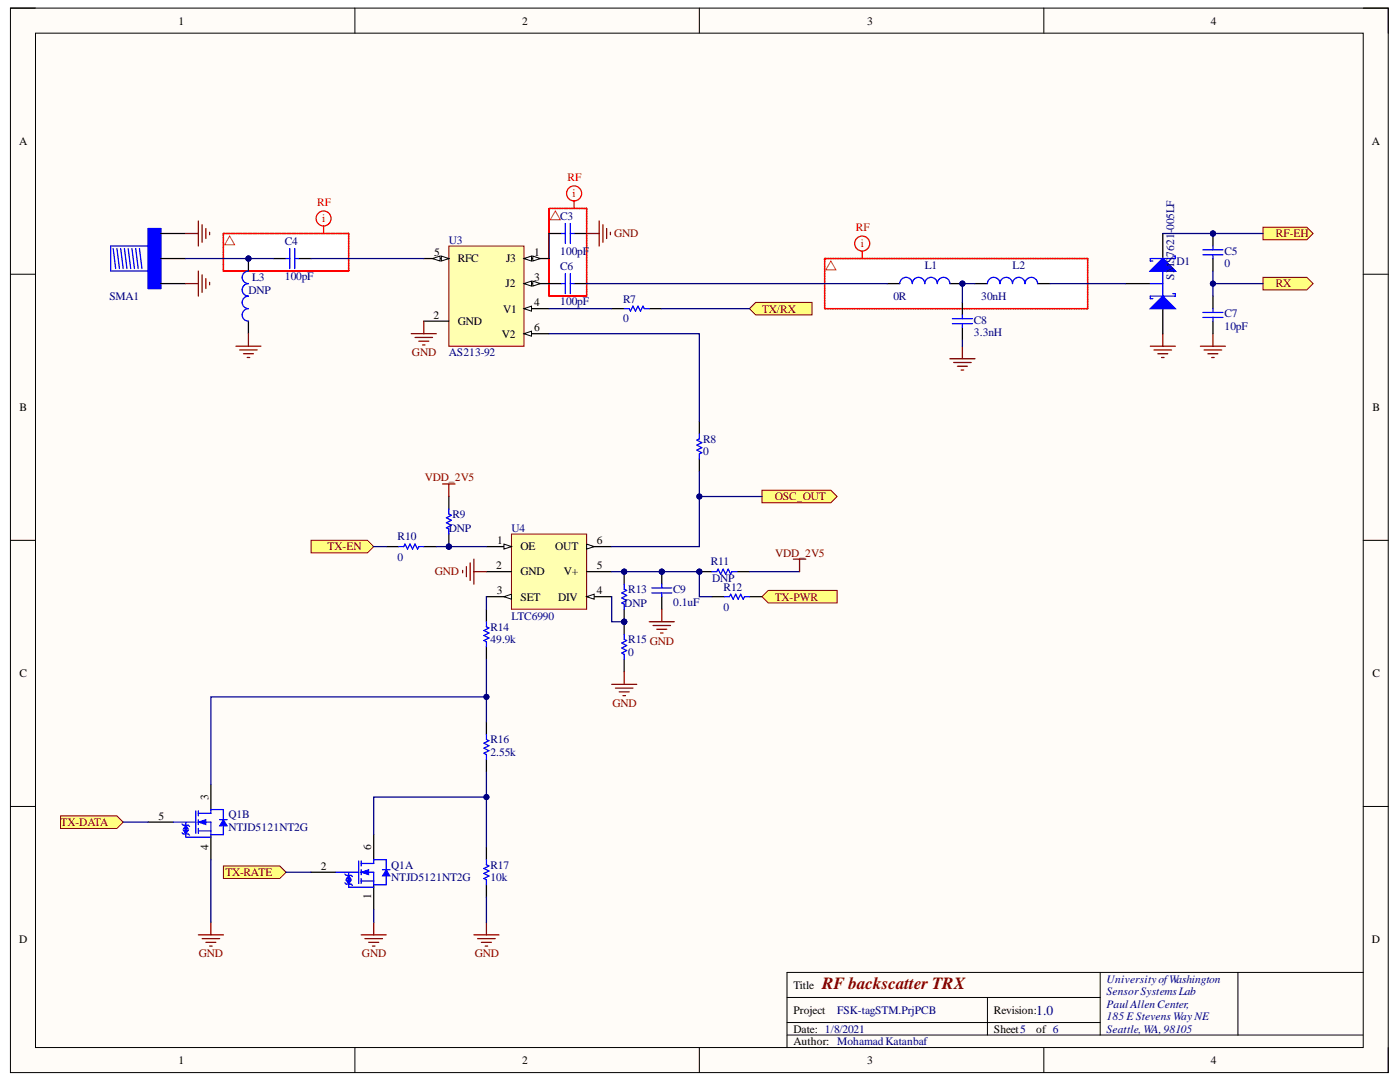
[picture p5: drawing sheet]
<svg xmlns="http://www.w3.org/2000/svg" width="279mm" height="216mm" viewBox="0 0 279 216" stroke-linecap="round" stroke-linejoin="round" font-family="sans-serif">
<path d="M2.1 1.6h275v212.4h-275z" fill-rule="evenodd" fill="#fffcf8"/>
<path d="M2.1 1.6h275v212.4h-275z" fill="none" stroke="#000" stroke-width=".2"/>
<path d="M7.1 6.6h265v202.4h-265z" fill-rule="evenodd" fill="#fffcf8"/>
<g fill="none" stroke="#000" stroke-width=".2">
<path d="M2.1 1.6h5M7.1 6.6h265v202.4h-265zM70.8 1.6v5M139.6 1.6v5M208.3 1.6v5M272.1 1.6h5v5M2.1 54.7h5M272.1 54.7h5M2.1 107.8h5M272.1 107.8h5M2.1 160.9h5M272.1 160.9h5"/>
<path d="M70.8 209v5M139.6 209v5M208.3 209v5M277.1 209v5"/>
</g>
<g fill="#fff">
<path d="M44.6 46.6h25v7.5h-25z" fill-rule="evenodd"/>
<path d="M164.6 51.6h52.5v10h-52.5z" fill-rule="evenodd"/>
<path d="M109.6 41.6h7.5v17.5h-7.5z" fill-rule="evenodd"/>
</g>
<path d="M157.1 199h62.5M197.1 199v7.5M219.6 194v12.5M247.1 194v12.5M272.1 194h-115v15M157.1 206.5h115M157.1 204h62.5" fill="none" stroke="#000" stroke-width=".2"/>
<path d="M22.6 49.6l.5 4M23.3 49.6l.5 4M24.1 49.6l.5 4M24.8 49.6l.5 4M25.6 49.6l.5 4M26.3 49.6l.5 4M27.1 49.6l.5 4M27.8 49.6l.5 4M29.6 45.6h2.5v12h-2.5zM32.1 49.1h-10v5h10" fill="none" stroke="#00f" stroke-width=".25"/>
<path d="M29.6 45.6h2.5v12h-2.5z" fill-rule="evenodd" fill="#00f"/>
<path d="M29.6 45.6h2.5v12h-2.5z" fill="none" stroke="#00f" stroke-width=".2"/>
<path d="M32.1 51.6h5M32.1 46.6h5M32.1 56.6h5M54.6 51.6h2.5M59.6 51.6h2.5" fill="none" stroke="#000" stroke-width=".25"/>
<path d="M37.1 46.6h2.5M37.1 56.6h2.5M39.6 44.1v5M39.6 54.1v5M40.3 44.8v3.5M40.3 54.8v3.5M41.1 45.6v2M41.1 55.6v2M41.8 46.3v.5M41.8 56.3v.5" fill="none" stroke="#800000" stroke-width=".25"/>
<path d="M57.1 51.6h.7M57.8 49.6v4M58.8 49.6v4M58.8 51.6h.8" fill="none" stroke="#00f" stroke-width=".25"/>
<g fill="#f00" stroke="#f00" stroke-width=".2">
<path d="M44.5 53.8l.1 .3zM44.5 53.5l.1 .2zM44.5 53.2l.1 .2zM44.5 52.8l.1 .3zM44.5 52.5l.1 .2zM44.5 52.1l.1 .3zM44.5 51.8l.1 .3zM44.5 51.5l.1 .2zM44.5 51.1l.1 .3zM44.5 50.8l.1 .2zM44.5 50.5l.1 .2zM44.5 50.1l.1 .3zM44.5 49.8l.1 .2zM44.5 49.4l.1 .3zM44.5 49.1l.1 .3zM44.5 48.8l.1 .2zM44.5 48.4l.1 .3zM44.5 48.1l.1 .2zM44.5 47.7l.1 .3zM44.5 47.4l.1 .3zM44.5 47.1l.1 .2zM44.5 46.7l.1 .3zM44.6 46.6h.2zM44.9 46.6h.2zM45.2 46.6h.3zM45.5 46.6h.3zM45.9 46.6h.2zM46.2 46.6h.3zM46.6 46.6h.2zM46.9 46.6h.2zM47.2 46.6h.3zM47.6 46.6h.2zM47.9 46.6h.3zM48.2 46.6h.3zM48.6 46.6h.2zM48.9 46.6h.3zM49.3 46.6h.2zM49.6 46.6h.3zM49.9 46.6h.3zM50.3 46.6h.2zM50.6 46.6h.3zM51 46.6h.2zM51.3 46.6h.2zM51.6 46.6h.3zM52 46.6h.2zM52.3 46.6h.3zM52.6 46.6h.3zM53 46.6h.2zM53.3 46.6h.3zM53.7 46.6h.2zM54 46.6h.3zM54.3 46.6h.3zM54.7 46.6h.2zM55 46.6h.3zM55.4 46.6h.2zM55.7 46.6h.2zM56 46.6h.3zM56.4 46.6h.2zM56.7 46.6h.3zM57 46.6h.3zM57.4 46.6h.2zM57.7 46.6h.3zM58.1 46.6h.2zM58.4 46.6h.3zM58.7 46.6h.3zM59.1 46.6h.2zM59.4 46.6h.3zM59.8 46.6h.2zM60.1 46.6h.2zM60.4 46.6h.3zM60.8 46.6h.2zM61.1 46.6h.3zM61.4 46.6h.3zM61.8 46.6h.2zM62.1 46.6h.3zM62.5 46.6h.2zM62.8 46.6h.2zM63.1 46.6h.3zM63.5 46.6h.2zM63.8 46.6h.3zM64.1 46.6h.3zM64.5 46.6h.2zM64.8 46.6h.3zM65.2 46.6h.2zM65.5 46.6h.3zM65.8 46.6h.3zM66.2 46.6h.2zM66.5 46.6h.3zM66.9 46.6h.2zM67.2 46.6h.2zM67.5 46.6h.3zM67.9 46.6h.2zM68.2 46.6h.3zM68.5 46.6h.3zM68.9 46.6h.2zM69.2 46.6h.3zM69.6 46.6v.2zM69.5 46.9l.1 .3zM69.5 47.3l.1 .2zM69.5 47.6l.1 .2zM69.5 47.9l.1 .3zM69.5 48.3l.1 .2zM69.5 48.6l.1 .3zM69.5 48.9l.1 .3zM69.5 49.3l.1 .2zM69.5 49.6l.1 .3zM69.5 50l.1 .2zM69.5 50.3l.1 .3zM69.5 50.6l.1 .3zM69.5 51l.1 .2zM69.5 51.3l.1 .3zM69.5 51.7l.1 .2zM69.5 52l.1 .2zM69.5 52.3l.1 .3zM69.5 52.7l.1 .2zM69.5 53l.1 .3zM69.5 53.3l.1 .3zM69.5 53.7l.1 .2zM69.4 54l.2 .1zM69.1 54l.2 .1zM68.7 54l.3 .1zM68.4 54l.2 .1zM68 54l.3 .1zM67.7 54l.3 .1zM67.4 54l.2 .1zM67 54l.3 .1zM66.7 54l.2 .1zM66.3 54l.3 .1zM66 54l.3 .1zM65.7 54l.2 .1zM65.3 54l.3 .1zM65 54l.2 .1zM64.7 54l.2 .1zM64.3 54l.3 .1zM64 54l.2 .1zM63.6 54l.3 .1zM63.3 54l.3 .1zM63 54l.2 .1zM62.6 54l.3 .1zM62.3 54l.2 .1zM61.9 54l.3 .1zM61.6 54l.3 .1zM61.3 54l.2 .1zM60.9 54l.3 .1zM60.6 54l.2 .1zM60.3 54l.2 .1zM59.9 54l.3 .1zM59.6 54l.2 .1zM59.2 54l.3 .1zM58.9 54l.3 .1zM58.6 54l.2 .1zM58.2 54l.3 .1zM57.9 54l.2 .1zM57.6 54l.2 .1zM57.2 54l.3 .1zM56.9 54l.2 .1zM56.5 54l.3 .1zM56.2 54l.3 .1zM55.9 54l.2 .1zM55.5 54l.3 .1zM55.2 54l.2 .1zM54.8 54l.3 .1zM54.5 54l.3 .1zM54.2 54l.2 .1zM53.8 54l.3 .1zM53.5 54l.2 .1zM53.2 54l.2 .1zM52.8 54l.3 .1zM52.5 54l.2 .1zM52.1 54l.3 .1zM51.8 54l.3 .1zM51.5 54l.2 .1zM51.1 54l.3 .1zM50.8 54l.2 .1zM50.4 54l.3 .1zM50.1 54l.3 .1zM49.8 54l.2 .1zM49.4 54l.3 .1zM49.1 54l.2 .1zM48.8 54l.2 .1zM48.4 54l.3 .1zM48.1 54l.2 .1zM47.7 54l.3 .1zM47.4 54l.3 .1zM47.1 54l.2 .1zM46.7 54l.3 .1zM46.4 54l.2 .1zM46 54l.3 .1zM45.7 54l.3 .1zM45.4 54l.2 .1zM45 54l.3 .1zM44.7 54l.2 .1z"/>
<path d="M164.5 61.3l.1 .3zM164.5 61l.1 .3zM164.5 60.7l.1 .2zM164.5 60.3l.1 .3zM164.5 60l.1 .2zM164.5 59.6l.1 .3zM164.5 59.3l.1 .3zM164.5 59l.1 .2zM164.5 58.6l.1 .3zM164.5 58.3l.1 .2zM164.5 58l.1 .2zM164.5 57.6l.1 .3zM164.5 57.3l.1 .2zM164.5 56.9l.1 .3zM164.5 56.6l.1 .3zM164.5 56.3l.1 .2zM164.5 55.9l.1 .3zM164.5 55.6l.1 .2zM164.5 55.2l.1 .3zM164.5 54.9l.1 .3zM164.5 54.6l.1 .2zM164.5 54.2l.1 .3zM164.5 53.9l.1 .3zM164.5 53.6l.1 .2zM164.5 53.2l.1 .3zM164.5 52.9l.1 .2zM164.5 52.5l.1 .3zM164.5 52.2l.1 .3zM164.5 51.9l.1 .2zM164.5 51.6l.1 .2zM164.7 51.6h.3zM165.1 51.6h.2zM165.4 51.6h.3zM165.7 51.6h.3zM166.1 51.6h.2zM166.4 51.6h.3zM166.8 51.6h.2zM167.1 51.6h.2zM167.4 51.6h.3zM167.8 51.6h.2zM168.1 51.6h.3zM168.4 51.6h.3zM168.8 51.6h.2zM169.1 51.6h.3zM169.5 51.6h.2zM169.8 51.6h.3zM170.1 51.6h.3zM170.5 51.6h.2zM170.8 51.6h.3zM171.2 51.6h.2zM171.5 51.6h.2zM171.8 51.6h.3zM172.2 51.6h.2zM172.5 51.6h.3zM172.8 51.6h.3zM173.2 51.6h.2zM173.5 51.6h.3zM173.9 51.6h.2zM174.2 51.6h.2zM174.5 51.6h.3zM174.9 51.6h.2zM175.2 51.6h.3zM175.5 51.6h.3zM175.9 51.6h.2zM176.2 51.6h.3zM176.6 51.6h.2zM176.9 51.6h.3zM177.2 51.6h.3zM177.6 51.6h.2zM177.9 51.6h.3zM178.3 51.6h.2zM178.6 51.6h.2zM178.9 51.6h.3zM179.3 51.6h.2zM179.6 51.6h.3zM179.9 51.6h.3zM180.3 51.6h.2zM180.6 51.6h.3zM181 51.6h.2zM181.3 51.6h.3zM181.6 51.6h.3zM182 51.6h.2zM182.3 51.6h.3zM182.7 51.6h.2zM183 51.6h.2zM183.3 51.6h.3zM183.7 51.6h.2zM184 51.6h.3zM184.3 51.6h.3zM184.7 51.6h.2zM185 51.6h.3zM185.4 51.6h.2zM185.7 51.6h.3zM186 51.6h.3zM186.4 51.6h.2zM186.7 51.6h.3zM187.1 51.6h.2zM187.4 51.6h.2zM187.7 51.6h.3zM188.1 51.6h.2zM188.4 51.6h.3zM188.7 51.6h.3zM189.1 51.6h.2zM189.4 51.6h.3zM189.8 51.6h.2zM190.1 51.6h.3zM190.4 51.6h.3zM190.8 51.6h.2zM191.1 51.6h.3zM191.5 51.6h.2zM191.8 51.6h.2zM192.1 51.6h.3zM192.5 51.6h.2zM192.8 51.6h.3zM193.1 51.6h.3zM193.5 51.6h.2zM193.8 51.6h.3zM194.2 51.6h.2zM194.5 51.6h.3zM194.8 51.6h.3zM195.2 51.6h.2zM195.5 51.6h.3zM195.9 51.6h.2zM196.2 51.6h.2zM196.5 51.6h.3zM196.9 51.6h.2zM197.2 51.6h.3zM197.5 51.6h.3zM197.9 51.6h.2zM198.2 51.6h.3zM198.6 51.6h.2zM198.9 51.6h.2zM199.2 51.6h.3zM199.6 51.6h.2zM199.9 51.6h.3zM200.2 51.6h.3zM200.6 51.6h.2zM200.9 51.6h.3zM201.3 51.6h.2zM201.6 51.6h.3zM201.9 51.6h.3zM202.3 51.6h.2zM202.6 51.6h.3zM203 51.6h.2zM203.3 51.6h.2zM203.6 51.6h.3zM204 51.6h.2zM204.3 51.6h.3zM204.6 51.6h.3zM205 51.6h.2zM205.3 51.6h.3zM205.7 51.6h.2zM206 51.6h.3zM206.3 51.6h.3zM206.7 51.6h.2zM207 51.6h.3zM207.4 51.6h.2zM207.7 51.6h.2zM208 51.6h.3zM208.4 51.6h.2zM208.7 51.6h.3zM209 51.6h.3zM209.4 51.6h.2zM209.7 51.6h.3zM210.1 51.6h.2zM210.4 51.6h.3zM210.7 51.6h.3zM211.1 51.6h.2zM211.4 51.6h.3zM211.8 51.6h.2zM212.1 51.6h.2zM212.4 51.6h.3zM212.8 51.6h.2zM213.1 51.6h.3zM213.4 51.6h.3zM213.8 51.6h.2zM214.1 51.6h.3zM214.5 51.6h.2zM214.8 51.6h.3zM215.1 51.6h.3zM215.5 51.6h.2zM215.8 51.6h.3zM216.2 51.6h.2zM216.5 51.6h.2zM216.8 51.6h.3zM217 51.7l.1 .3zM217 52l.1 .3zM217 52.4l.1 .2zM217 52.7l.1 .3zM217 53.1l.1 .2zM217 53.4l.1 .2zM217 53.7l.1 .3zM217 54.1l.1 .2zM217 54.4l.1 .3zM217 54.7l.1 .3zM217 55.1l.1 .2zM217 55.4l.1 .3zM217 55.8l.1 .2zM217 56.1l.1 .2zM217 56.4l.1 .3zM217 56.8l.1 .2zM217 57.1l.1 .3zM217 57.4l.1 .3zM217 57.8l.1 .2zM217 58.1l.1 .3zM217 58.5l.1 .2zM217 58.8l.1 .3zM217 59.1l.1 .3zM217 59.5l.1 .2zM217 59.8l.1 .3zM217 60.2l.1 .2zM217 60.5l.1 .2zM217 60.8l.1 .3zM217 61.2l.1 .2zM216.9 61.5h.2v.1zM216.6 61.5l.2 .1zM216.2 61.5l.3 .1zM215.9 61.5l.2 .1zM215.5 61.5l.3 .1zM215.2 61.5l.3 .1zM214.9 61.5l.2 .1zM214.5 61.5l.3 .1zM214.2 61.5l.2 .1zM213.8 61.5l.3 .1zM213.5 61.5l.3 .1zM213.2 61.5l.2 .1zM212.8 61.5l.3 .1zM212.5 61.5l.2 .1zM212.2 61.5l.2 .1zM211.8 61.5l.3 .1zM211.5 61.5l.2 .1zM211.1 61.5l.3 .1zM210.8 61.5l.3 .1zM210.5 61.5l.2 .1zM210.1 61.5l.3 .1zM209.8 61.5l.2 .1zM209.4 61.5l.3 .1zM209.1 61.5l.3 .1zM208.8 61.5l.2 .1zM208.4 61.5l.3 .1zM208.1 61.5l.2 .1zM207.8 61.5l.2 .1zM207.4 61.5l.3 .1zM207.1 61.5l.2 .1zM206.7 61.5l.3 .1zM206.4 61.5l.3 .1zM206.1 61.5l.2 .1zM205.7 61.5l.3 .1zM205.4 61.5l.2 .1zM205 61.5l.3 .1zM204.7 61.5l.3 .1zM204.4 61.5l.2 .1zM204 61.5l.3 .1zM203.7 61.5l.2 .1zM203.4 61.5l.2 .1zM203 61.5l.3 .1zM202.7 61.5l.2 .1zM202.3 61.5l.3 .1zM202 61.5l.3 .1zM201.7 61.5l.2 .1zM201.3 61.5l.3 .1zM201 61.5l.2 .1zM200.7 61.5l.2 .1zM200.3 61.5l.3 .1zM200 61.5l.2 .1zM199.6 61.5l.3 .1zM199.3 61.5l.3 .1zM199 61.5l.2 .1zM198.6 61.5l.3 .1zM198.3 61.5l.2 .1zM197.9 61.5l.3 .1zM197.6 61.5l.3 .1zM197.3 61.5l.2 .1zM196.9 61.5l.3 .1zM196.6 61.5l.2 .1zM196.3 61.5l.2 .1zM195.9 61.5l.3 .1zM195.6 61.5l.2 .1zM195.2 61.5l.3 .1zM194.9 61.5l.3 .1zM194.6 61.5l.2 .1zM194.2 61.5l.3 .1zM193.9 61.5l.2 .1zM193.5 61.5l.3 .1zM193.2 61.5l.3 .1zM192.9 61.5l.2 .1zM192.5 61.5l.3 .1zM192.2 61.5l.2 .1zM191.9 61.5l.2 .1zM191.5 61.5l.3 .1zM191.2 61.5l.2 .1zM190.8 61.5l.3 .1zM190.5 61.5l.3 .1zM190.2 61.5l.2 .1zM189.8 61.5l.3 .1zM189.5 61.5l.2 .1zM189.1 61.5l.3 .1zM188.8 61.5l.3 .1zM188.5 61.5l.2 .1zM188.1 61.5l.3 .1zM187.8 61.5l.2 .1zM187.5 61.5l.2 .1zM187.1 61.5l.3 .1zM186.8 61.5l.2 .1zM186.4 61.5l.3 .1zM186.1 61.5l.3 .1zM185.8 61.5l.2 .1zM185.4 61.5l.3 .1zM185.1 61.5l.2 .1zM184.7 61.5l.3 .1zM184.4 61.5l.3 .1zM184.1 61.5l.2 .1zM183.7 61.5l.3 .1zM183.4 61.5l.2 .1zM183.1 61.5l.2 .1zM182.7 61.5l.3 .1zM182.4 61.5l.2 .1zM182 61.5l.3 .1zM181.7 61.5l.3 .1zM181.4 61.5l.2 .1zM181 61.5l.3 .1zM180.7 61.5l.2 .1zM180.3 61.5l.3 .1zM180 61.5l.3 .1zM179.7 61.5l.2 .1zM179.3 61.5l.3 .1zM179 61.5l.3 .1zM178.7 61.5l.2 .1zM178.3 61.5l.3 .1zM178 61.5l.2 .1zM177.6 61.5l.3 .1zM177.3 61.5l.3 .1zM177 61.5l.2 .1zM176.6 61.5l.3 .1zM176.3 61.5l.2 .1zM176 61.5l.2 .1zM175.6 61.5l.3 .1zM175.3 61.5l.2 .1zM174.9 61.5l.3 .1zM174.6 61.5l.3 .1zM174.3 61.5l.2 .1zM173.9 61.5l.3 .1zM173.6 61.5l.2 .1zM173.2 61.5l.3 .1zM172.9 61.5l.3 .1zM172.6 61.5l.2 .1zM172.2 61.5l.3 .1zM171.9 61.5l.2 .1zM171.6 61.5l.2 .1zM171.2 61.5l.3 .1zM170.9 61.5l.2 .1zM170.5 61.5l.3 .1zM170.2 61.5l.3 .1zM169.9 61.5l.2 .1zM169.5 61.5l.3 .1zM169.2 61.5l.2 .1zM168.8 61.5l.3 .1zM168.5 61.5l.3 .1zM168.2 61.5l.2 .1zM167.8 61.5l.3 .1zM167.5 61.5l.2 .1zM167.2 61.5l.2 .1zM166.8 61.5l.3 .1zM166.5 61.5l.2 .1zM166.1 61.5l.3 .1zM165.8 61.5l.3 .1zM165.5 61.5l.2 .1zM165.1 61.5l.3 .1zM164.8 61.5l.2 .1zM164.6 61.5l.1 .1z"/>
<path d="M116.8 59l.3 .1zM116.5 59l.2 .1zM116.1 59l.3 .1zM115.8 59l.3 .1zM115.5 59l.2 .1zM115.1 59l.3 .1zM114.8 59l.2 .1zM114.5 59l.2 .1zM114.1 59l.3 .1zM113.8 59l.2 .1zM113.4 59l.3 .1zM113.1 59l.3 .1zM112.8 59l.2 .1zM112.4 59l.3 .1zM112.1 59l.2 .1zM111.7 59l.3 .1zM111.4 59l.3 .1zM111.1 59l.2 .1zM110.7 59l.3 .1zM110.4 59l.2 .1zM110.1 59l.2 .1zM109.7 59l.3 .1zM109.5 58.9l.1 .2zM109.5 58.6l.1 .2zM109.5 58.2l.1 .3zM109.5 57.9l.1 .2zM109.5 57.5l.1 .3zM109.5 57.2l.1 .3zM109.5 56.9l.1 .2zM109.5 56.5l.1 .3zM109.5 56.2l.1 .2zM109.5 55.8l.1 .3zM109.5 55.5l.1 .3zM109.5 55.2l.1 .2zM109.5 54.8l.1 .3zM109.5 54.5l.1 .2zM109.5 54.2l.1 .2zM109.5 53.8l.1 .3zM109.5 53.5l.1 .2zM109.5 53.1l.1 .3zM109.5 52.8l.1 .3zM109.5 52.5l.1 .2zM109.5 52.1l.1 .3zM109.5 51.8l.1 .2zM109.5 51.4l.1 .3zM109.5 51.1l.1 .3zM109.5 50.8l.1 .2zM109.5 50.4l.1 .3zM109.5 50.1l.1 .3zM109.5 49.8l.1 .2zM109.5 49.4l.1 .3zM109.5 49.1l.1 .2zM109.5 48.7l.1 .3zM109.5 48.4l.1 .3zM109.5 48.1l.1 .2zM109.5 47.7l.1 .3zM109.5 47.4l.1 .2zM109.5 47.1l.1 .2zM109.5 46.7l.1 .3zM109.5 46.4l.1 .2zM109.5 46l.1 .3zM109.5 45.7l.1 .3zM109.5 45.4l.1 .2zM109.5 45l.1 .3zM109.5 44.7l.1 .2zM109.5 44.3l.1 .3zM109.5 44l.1 .3zM109.5 43.7l.1 .2zM109.5 43.3l.1 .3zM109.5 43l.1 .2zM109.5 42.7l.1 .2zM109.5 42.3l.1 .3zM109.5 42l.1 .2zM109.5 41.6l.1 .3zM109.6 41.6h.3zM110 41.6h.2zM110.3 41.6h.2zM110.6 41.6h.3zM111 41.6h.2zM111.3 41.6h.3zM111.6 41.6h.3zM112 41.6h.2zM112.3 41.6h.3zM112.7 41.6h.2zM113 41.6h.3zM113.3 41.6h.3zM113.7 41.6h.2zM114 41.6h.3zM114.4 41.6h.2zM114.7 41.6h.2zM115 41.6h.3zM115.4 41.6h.2zM115.7 41.6h.3zM116 41.6h.3zM116.4 41.6h.2zM116.7 41.6h.3zM117.1 41.6v.2zM117 41.9l.1 .3zM117 42.3l.1 .2zM117 42.6l.1 .2zM117 42.9l.1 .3zM117 43.3l.1 .2zM117 43.6l.1 .3zM117 43.9l.1 .3zM117 44.3l.1 .2zM117 44.6l.1 .3zM117 45l.1 .2zM117 45.3l.1 .3zM117 45.6l.1 .3zM117 46l.1 .2zM117 46.3l.1 .3zM117 46.7l.1 .2zM117 47l.1 .2zM117 47.3l.1 .3zM117 47.7l.1 .2zM117 48l.1 .3zM117 48.3l.1 .3zM117 48.7l.1 .2zM117 49l.1 .3zM117 49.4l.1 .2zM117 49.7l.1 .2zM117 50l.1 .3zM117 50.4l.1 .2zM117 50.7l.1 .3zM117 51l.1 .3zM117 51.4l.1 .2zM117 51.7l.1 .3zM117 52.1l.1 .2zM117 52.4l.1 .3zM117 52.7l.1 .3zM117 53.1l.1 .2zM117 53.4l.1 .3zM117 53.8l.1 .2zM117 54.1l.1 .2zM117 54.4l.1 .3zM117 54.8l.1 .2zM117 55.1l.1 .3zM117 55.4l.1 .3zM117 55.8l.1 .2zM117 56.1l.1 .3zM117 56.5l.1 .2zM117 56.8l.1 .3zM117 57.1l.1 .3zM117 57.5l.1 .2zM117 57.8l.1 .3zM117 58.2l.1 .2zM117 58.5l.1 .2zM117 58.8l.1 .3z"/>
</g>
<path d="M45.8 47.1l1 1.7h-2zM110.8 42.1l1 1.7h-2zM165.8 52.1l1 1.7h-2z" fill="none" stroke="#f33" stroke-width=".2"/>
<g fill="none" stroke="#f00" stroke-width=".25">
<path d="M64.6 45.1v1.5M114.6 40.1v1.5M172.1 50.1v1.5"/>
<circle cx="114.6" cy="38.6" r="1.5"/>
<circle cx="64.6" cy="43.6" r="1.5"/>
<circle cx="172.1" cy="48.6" r="1.5"/>
</g>
<circle cx="49.6" cy="51.6" r=".5" fill="#000080"/>
<circle cx="49.6" cy="51.6" r=".5" fill="none" stroke="#000080" stroke-width=".2"/>
<path d="M49.6 51.6v2.5M49.6 64.1v2.5" fill="none" stroke="#000" stroke-width=".25"/>
<circle cx="49.6" cy="51.6" r=".5" fill="#000080"/>
<circle cx="49.6" cy="51.6" r=".5" fill="none" stroke="#000080" stroke-width=".2"/>
<path d="M49.6 54.1a1.25 1.25 0 0 0-1.3 1.2 1.25 1.25 0 0 0 1.3 1.3 1.25 1.25 0 0 0-1.3 1.2 1.25 1.25 0 0 0 1.3 1.3 1.25 1.25 0 0 0-1.3 1.2 1.25 1.25 0 0 0 1.3 1.3 1.25 1.25 0 0 0-1.3 1.2 1.25 1.25 0 0 0 1.3 1.3" fill="none" stroke="#00f" stroke-width=".25"/>
<path d="M47.1 69.1h5M47.8 69.8h3.5M48.6 70.6h2M49.3 71.3h.5M49.6 66.6v2.5" fill="none" stroke="#800000" stroke-width=".25"/>
<circle cx="132.1" cy="114.1" r=".5" fill="#000080"/>
<circle cx="132.1" cy="114.1" r=".5" fill="none" stroke="#000080" stroke-width=".2"/>
<path d="M132.1 114.1v2.5" fill="none" stroke="#000" stroke-width=".25"/>
<circle cx="132.1" cy="114.1" r=".5" fill="#000080"/>
<circle cx="132.1" cy="114.1" r=".5" fill="none" stroke="#000080" stroke-width=".2"/>
<path d="M132.1 119.1v2.5" fill="none" stroke="#000" stroke-width=".25"/>
<path d="M130.1 118.3h4M130.1 117.3h4M132.1 116.6v.7M132.1 118.3v.8" fill="none" stroke="#00f" stroke-width=".25"/>
<path d="M102.1 106.6h15v15h-15z" fill-rule="evenodd" fill="#ffffb0"/>
<path d="M102.1 106.6h15v15h-15z" fill="none" stroke="#800000" stroke-width=".2"/>
<path d="M97.1 109.1h5" fill="none" stroke="#000" stroke-width=".25"/>
<path d="M100.6 108.6l1.5 .5-1.5 .5z" fill="#f8fcff"/>
<path d="M100.6 108.6l1.5 .5-1.5 .5z" fill="none" stroke="#000" stroke-width=".2"/>
<path d="M97.1 119.1h5" fill="none" stroke="#000" stroke-width=".25"/>
<path d="M100.6 119.1l1.5-.5v1z" fill="#f8fcff"/>
<path d="M100.6 119.1l1.5-.5v1z" fill="none" stroke="#000" stroke-width=".2"/>
<path d="M117.1 119.1h5" fill="none" stroke="#000" stroke-width=".25"/>
<path d="M117.1 119.1l1.5-.5v1z" fill="#f8fcff"/>
<path d="M117.1 119.1l1.5-.5v1z" fill="none" stroke="#000" stroke-width=".2"/>
<path d="M97.1 114.1h5M117.1 114.1h5M117.1 109.1h5" fill="none" stroke="#000" stroke-width=".25"/>
<path d="M117.1 108.6l1.5 .5-1.5 .5z" fill="#f8fcff"/>
<path d="M117.1 108.6l1.5 .5-1.5 .5z" fill="none" stroke="#000" stroke-width=".2"/>
<path d="M129.6 124.1h5M130.3 124.8h3.5M131.1 125.6h2M131.8 126.3h.5M132.1 121.6v2.5" fill="none" stroke="#800000" stroke-width=".25"/>
<circle cx="124.6" cy="114.1" r=".5" fill="#000080"/>
<circle cx="124.6" cy="114.1" r=".5" fill="none" stroke="#000080" stroke-width=".2"/>
<circle cx="124.6" cy="124.1" r=".5" fill="#000080"/>
<circle cx="124.6" cy="124.1" r=".5" fill="none" stroke="#000080" stroke-width=".2"/>
<path d="M124.6 114.1v2.5" fill="none" stroke="#000" stroke-width=".25"/>
<circle cx="124.6" cy="114.1" r=".5" fill="#000080"/>
<circle cx="124.6" cy="114.1" r=".5" fill="none" stroke="#000080" stroke-width=".2"/>
<path d="M124.6 121.6v2.5" fill="none" stroke="#000" stroke-width=".25"/>
<circle cx="124.6" cy="124.1" r=".5" fill="#000080"/>
<circle cx="124.6" cy="124.1" r=".5" fill="none" stroke="#000080" stroke-width=".2"/>
<path d="M124.6 116.6v1l.5 .2-1 .5 1 .5-1 .5 1 .5-1 .5 .5 .3v1" fill="none" stroke="#00f" stroke-width=".25"/>
<circle cx="124.6" cy="124.1" r=".5" fill="#000080"/>
<circle cx="124.6" cy="124.1" r=".5" fill="none" stroke="#000080" stroke-width=".2"/>
<path d="M124.6 124.1v2.5" fill="none" stroke="#000" stroke-width=".25"/>
<circle cx="124.6" cy="124.1" r=".5" fill="#000080"/>
<circle cx="124.6" cy="124.1" r=".5" fill="none" stroke="#000080" stroke-width=".2"/>
<path d="M97.1 121.6v2.5M97.1 129.1v2.5M124.6 131.6v2.5M97.1 144.1v2.4M97.1 151.5v2.5M62.1 174h5M74.6 166.5v5M74.6 176.5v5" fill="none" stroke="#000" stroke-width=".25"/>
<path d="M97.1 124.1v1l.5 .2-1 .5 1 .5-1 .5 1 .5-1 .5 .5 .3v1M124.6 126.6v1l.5 .2-1 .5 1 .5-1 .5 1 .5-1 .5 .5 .3v1M97.1 146.5v1.1l.5 .2-1 .5 1 .5-1 .5 1 .5-1 .5 .5 .2v1M71.6 171.8v4.5M72.1 172.3h2.5v-.8h2.5v2M72.1 174h2.5v2.5h2.5v-1.7M72.1 175.8h2.5M72.1 171.8v1M72.1 173.5v1M72.1 175.3v1" fill="none" stroke="#00f" stroke-width=".25"/>
<g fill="none" stroke="#800000" stroke-width=".25">
<path d="M92.3 113.8v.5M93.1 113.1v2M93.8 112.3v3.5M94.6 111.6v5M94.6 114.1h2.5M122.1 136.6h5M122.8 137.3h3.5M123.6 138.1h2M124.3 138.8h.5M124.6 134.1v2.5M94.6 186.5h5M95.3 187.3h3.5"/>
<path d="M96.1 188h2M96.8 188.8h.5M97.1 184v2.5"/>
</g>
<path d="M77.1 173.5l.7 1.3h-1.5z" fill="#00f"/>
<path d="M77.1 173.5l.7 1.3h-1.5z" fill="none" stroke="#00f" stroke-width=".2"/>
<path d="M67.1 174h4.5M69.6 177h5M76.3 173.5h1.5" fill="none" stroke="#00f" stroke-width=".25"/>
<path d="M72.1 174l1.5-.5v1z" fill="#00f"/>
<path d="M72.1 174l1.5-.5v1z" fill="none" stroke="#00f" stroke-width=".2"/>
<path d="M69.1 176.4h1l.2 .3" fill="none" stroke="#00f" stroke-width=".25"/>
<path d="M69.6 174.7l.5 .7h-1z" fill="#00f"/>
<path d="M69.6 174.7l.5 .7h-1z" fill="none" stroke="#00f" stroke-width=".2"/>
<path d="M69.6 174.2v.5" fill="none" stroke="#00f" stroke-width=".25"/>
<path d="M69.1 175.7h1l-.5 .7z" fill="#00f"/>
<path d="M69.1 175.7h1l-.5 .7z" fill="none" stroke="#00f" stroke-width=".2"/>
<path d="M39.1 161.8v4.5M39.6 162.3h2.5v-.8h2.5v2M39.6 164h2.5v2.5h2.5v-1.7M39.6 165.8h2.5M39.6 161.8v1M39.6 163.5v1M39.6 165.3v1M68.8 176.2l.3 .2M68.8 174.4l.3 .3h1l.2 .2M69.6 175.3v.5M69.6 176.5v.5" fill="none" stroke="#00f" stroke-width=".25"/>
<path d="M42.1 156.5v5M29.6 164h5M42.1 166.5v5" fill="none" stroke="#000" stroke-width=".25"/>
<path d="M44.6 163.5l.7 1.3h-1.5z" fill="#00f"/>
<path d="M44.6 163.5l.7 1.3h-1.5z" fill="none" stroke="#00f" stroke-width=".2"/>
<path d="M34.6 164h4.5M37.1 167h5M43.8 163.5h1.5" fill="none" stroke="#00f" stroke-width=".25"/>
<path d="M39.6 164l1.5-.5v1z" fill="#00f"/>
<path d="M39.6 164l1.5-.5v1z" fill="none" stroke="#00f" stroke-width=".2"/>
<path d="M36.6 166.4h1l.2 .3" fill="none" stroke="#00f" stroke-width=".25"/>
<path d="M37.1 164.7l.5 .7h-1z" fill="#00f"/>
<path d="M37.1 164.7l.5 .7h-1z" fill="none" stroke="#00f" stroke-width=".2"/>
<path d="M37.1 164.2v.5" fill="none" stroke="#00f" stroke-width=".25"/>
<path d="M36.6 165.7h1l-.5 .7z" fill="#00f"/>
<path d="M36.6 165.7h1l-.5 .7z" fill="none" stroke="#00f" stroke-width=".2"/>
<path d="M36.3 166.2l.3 .2M36.3 164.4l.3 .3h1l.2 .2M37.1 165.3v.5M37.1 166.5v.5" fill="none" stroke="#00f" stroke-width=".25"/>
<path d="M39.6 186.5h5M40.3 187.3h3.5M41.1 188h2M41.8 188.8h.5M42.1 184v2.5M72.1 186.5h5M72.8 187.3h3.5M73.6 188h2M74.3 188.8h.5M74.6 184v2.5" fill="none" stroke="#800000" stroke-width=".25"/>
<path d="M89.6 49.1h15v20h-15z" fill-rule="evenodd" fill="#ffffb0"/>
<path d="M89.6 49.1h15v20h-15z" fill="none" stroke="#800000" stroke-width=".2"/>
<path d="M104.6 51.6h5" fill="none" stroke="#000" stroke-width=".25"/>
<path d="M104.6 51.6l1.5-.5v1z" fill="#f8fcff"/>
<path d="M104.6 51.6l1.5-.5v1z" fill="none" stroke="#000" stroke-width=".2"/>
<path d="M106.3 51.1l1.5 .5-1.5 .5z" fill="#f8fcff"/>
<path d="M106.3 51.1l1.5 .5-1.5 .5z" fill="none" stroke="#000" stroke-width=".2"/>
<path d="M104.6 56.6h5" fill="none" stroke="#000" stroke-width=".25"/>
<path d="M104.6 56.6l1.5-.5v1z" fill="#f8fcff"/>
<path d="M104.6 56.6l1.5-.5v1z" fill="none" stroke="#000" stroke-width=".2"/>
<path d="M106.3 56.1l1.5 .5-1.5 .5z" fill="#f8fcff"/>
<path d="M106.3 56.1l1.5 .5-1.5 .5z" fill="none" stroke="#000" stroke-width=".2"/>
<path d="M104.6 61.6h5" fill="none" stroke="#000" stroke-width=".25"/>
<path d="M104.6 61.6l1.5-.5v1z" fill="#f8fcff"/>
<path d="M104.6 61.6l1.5-.5v1z" fill="none" stroke="#000" stroke-width=".2"/>
<path d="M84.6 51.6h5M84.6 64.1h5" fill="none" stroke="#000" stroke-width=".25"/>
<path d="M88.1 51.1l1.5 .5-1.5 .5z" fill="#f8fcff"/>
<path d="M88.1 51.1l1.5 .5-1.5 .5z" fill="none" stroke="#000" stroke-width=".2"/>
<path d="M86.3 51.6l1.5-.5v1z" fill="#f8fcff"/>
<path d="M86.3 51.6l1.5-.5v1z" fill="none" stroke="#000" stroke-width=".2"/>
<path d="M104.6 66.6h5" fill="none" stroke="#000" stroke-width=".25"/>
<path d="M104.6 66.6l1.5-.5v1z" fill="#f8fcff"/>
<path d="M104.6 66.6l1.5-.5v1z" fill="none" stroke="#000" stroke-width=".2"/>
<path d="M109.6 56.6h2.5M109.6 46.6h2.5M114.6 56.6h2.5M114.6 46.6h2.5M122.1 61.6h2.5M129.6 61.6h2.5M139.6 84.1v2.5M139.6 91.6v2.5" fill="none" stroke="#000" stroke-width=".25"/>
<path d="M112.1 56.6h.7M112.1 46.6h.7M112.8 44.6v4M112.8 54.6v4M113.8 44.6v4M113.8 54.6v4M113.8 56.6h.8M113.8 46.6h.8M124.6 61.6h1l.2 .5 .5-1 .5 1 .5-1 .5 1 .5-1 .3 .5h1M139.6 86.6v1l-.5 .2 1 .5-1 .5 1 .5-1 .5 1 .5-.5 .3v1" fill="none" stroke="#00f" stroke-width=".25"/>
<g fill="none" stroke="#800000" stroke-width=".25">
<path d="M117.1 46.6h2.5M119.6 44.1v5M120.3 44.8v3.5M121.1 45.6v2M121.8 46.3v.5M82.1 66.6h5M82.8 67.3h3.5M83.6 68.1h2M84.3 68.8h.5M84.6 64.1v2.5M189.6 71.6h5M190.3 72.3h3.5"/>
<path d="M191.1 73.1h2M191.8 73.8h.5M192.1 69.1v2.5"/>
</g>
<path d="M149.6 61.6l1.2-1.3h11.3v2.5h-11.3z" fill-rule="evenodd" fill="#ffff80"/>
<path d="M149.6 61.6l1.2-1.3h11.3v2.5h-11.3z" fill="none" stroke="#800000" stroke-width=".2"/>
<circle cx="139.6" cy="114.1" r=".5" fill="#000080"/>
<circle cx="139.6" cy="114.1" r=".5" fill="none" stroke="#000080" stroke-width=".2"/>
<path d="M139.6 114.1h2.5" fill="none" stroke="#000" stroke-width=".25"/>
<circle cx="139.6" cy="114.1" r=".5" fill="#000080"/>
<circle cx="139.6" cy="114.1" r=".5" fill="none" stroke="#000080" stroke-width=".2"/>
<path d="M147.1 114.1h2.5" fill="none" stroke="#000" stroke-width=".25"/>
<path d="M142.1 114.1h1l.2-.5 .5 1 .5-1 .5 1 .5-1 .5 1 .3-.5h1" fill="none" stroke="#00f" stroke-width=".25"/>
<circle cx="89.6" cy="109.1" r=".5" fill="#000080"/>
<circle cx="89.6" cy="109.1" r=".5" fill="none" stroke="#000080" stroke-width=".2"/>
<path d="M89.6 99.1v2.5M89.6 106.6v2.5" fill="none" stroke="#000" stroke-width=".25"/>
<circle cx="89.6" cy="109.1" r=".5" fill="#000080"/>
<circle cx="89.6" cy="109.1" r=".5" fill="none" stroke="#000080" stroke-width=".2"/>
<path d="M79.6 109.1h1l.2-.5 .5 1 .5-1 .5 1 .5-1 .5 1 .3-.5h1M89.6 101.6v1l.5 .2-1 .5 1 .5-1 .5 1 .5-1 .5 .5 .3v1M144.6 119.1h1l.2-.5 .5 1 .5-1 .5 1 .5-1 .5 1 .3-.5h1" fill="none" stroke="#00f" stroke-width=".25"/>
<path d="M88.3 96.6h2.5M89.6 96.6v2.5" fill="none" stroke="#800000" stroke-width=".25"/>
<path d="M77.1 109.1h2.5M84.6 109.1h2.5M142.1 119.1h2.5M149.6 119.1h2.5" fill="none" stroke="#000" stroke-width=".25"/>
<path d="M44.6 172.8h11.2l1.3 1.2-1.3 1.3h-11.2z" fill-rule="evenodd" fill="#ffff80"/>
<path d="M44.6 172.8h11.2l1.3 1.2-1.3 1.3h-11.2z" fill="none" stroke="#800000" stroke-width=".2"/>
<path d="M12.1 162.8h11.2l1.3 1.2-1.3 1.3h-11.2z" fill-rule="evenodd" fill="#ffff80"/>
<path d="M12.1 162.8h11.2l1.3 1.2-1.3 1.3h-11.2z" fill="none" stroke="#800000" stroke-width=".2"/>
<path d="M62.1 107.8h11.2l1.3 1.3-1.3 1.2h-11.2z" fill-rule="evenodd" fill="#ffff80"/>
<path d="M62.1 107.8h11.2l1.3 1.3-1.3 1.2h-11.2z" fill="none" stroke="#800000" stroke-width=".2"/>
<path d="M152.1 119.1l1.2-1.3h13.8v2.5h-13.8z" fill-rule="evenodd" fill="#ffff80"/>
<path d="M152.1 119.1l1.2-1.3h13.8v2.5h-13.8z" fill="none" stroke="#800000" stroke-width=".2"/>
<circle cx="242.1" cy="46.6" r=".5" fill="#000080"/>
<circle cx="242.1" cy="46.6" r=".5" fill="none" stroke="#000080" stroke-width=".2"/>
<path d="M242.1 46.6v2.5" fill="none" stroke="#000" stroke-width=".25"/>
<circle cx="242.1" cy="46.6" r=".5" fill="#000080"/>
<circle cx="242.1" cy="46.6" r=".5" fill="none" stroke="#000080" stroke-width=".2"/>
<path d="M224.6 56.6h5M242.1 51.6v2.5M232.1 61.6v5" fill="none" stroke="#000" stroke-width=".25"/>
<path d="M240.1 50.8h4M240.1 49.8h4M242.1 49.1v.7M242.1 50.8v.8" fill="none" stroke="#00f" stroke-width=".25"/>
<path d="M229.6 69.1h5M230.3 69.8h3.5M231.1 70.6h2M231.8 71.3h.5M232.1 66.6v2.5" fill="none" stroke="#800000" stroke-width=".25"/>
<path d="M232.1 59.1l2.5 2.5h-5z" fill="#00f"/>
<path d="M232.1 59.1l2.5 2.5h-5z" fill="none" stroke="#00f" stroke-width=".25"/>
<path d="M232.1 46.6v5" fill="none" stroke="#000" stroke-width=".25"/>
<path d="M229.6 54.1l2.5-2.5 2.5 2.5z" fill="#00f"/>
<path d="M229.6 54.1l2.5-2.5 2.5 2.5z" fill="none" stroke="#00f" stroke-width=".25"/>
<path d="M229.6 54.1l2.5-2.5 2.5 2.5z" fill="#00f"/>
<path d="M229.6 54.1l2.5-2.5 2.5 2.5zM229.6 56.6h2.5M232.1 54.1v5M234.1 58.6h.5v.5h-5v.5h.5M234.1 51.1h.5v.5h-5v.5h.5" fill="none" stroke="#00f" stroke-width=".25"/>
<path d="M252.1 45.3h8.7l1.3 1.3-1.3 1.2h-8.7z" fill-rule="evenodd" fill="#ffff80"/>
<path d="M252.1 45.3h8.7l1.3 1.3-1.3 1.2h-8.7z" fill="none" stroke="#800000" stroke-width=".2"/>
<path d="M239.6 69.1h5M240.3 69.8h3.5M241.1 70.6h2M241.8 71.3h.5M242.1 66.6v2.5" fill="none" stroke="#800000" stroke-width=".25"/>
<path d="M242.1 59.1v2.5M242.1 64.1v2.5" fill="none" stroke="#000" stroke-width=".25"/>
<path d="M240.1 63.3h4M240.1 62.3h4M242.1 61.6v.7M242.1 63.3v.8" fill="none" stroke="#00f" stroke-width=".25"/>
<path d="M252.1 55.3h8.7l1.3 1.3-1.3 1.2h-8.7z" fill-rule="evenodd" fill="#ffff80"/>
<path d="M252.1 55.3h8.7l1.3 1.3-1.3 1.2h-8.7z" fill="none" stroke="#800000" stroke-width=".2"/>
<path d="M152.1 97.8h13.7l1.3 1.3-1.3 1.2h-13.7z" fill-rule="evenodd" fill="#ffff80"/>
<path d="M152.1 97.8h13.7l1.3 1.3-1.3 1.2h-13.7z" fill="none" stroke="#800000" stroke-width=".2"/>
<path d="M194.6 56.6h2.5M207.1 56.6h2.5M192.1 60.3v2.5M192.1 65.3v2.5M97.1 169v2.5M97.1 176.5v2.5" fill="none" stroke="#000" stroke-width=".25"/>
<path d="M197.1 56.6a1.25 1.25 0 0 1 1.2-1.3 1.25 1.25 0 0 1 1.3 1.3 1.25 1.25 0 0 1 1.2-1.3 1.25 1.25 0 0 1 1.3 1.3 1.25 1.25 0 0 1 1.2-1.3 1.25 1.25 0 0 1 1.3 1.3 1.25 1.25 0 0 1 1.2-1.3 1.25 1.25 0 0 1 1.3 1.3M190.1 63.6h4M190.1 64.6h4M192.1 62.8v.8M192.1 64.6v.7M97.1 171.5v1l.5 .3-1 .5 1 .5-1 .5 1 .5-1 .5 .5 .2v1" fill="none" stroke="#00f" stroke-width=".25"/>
<circle cx="192.1" cy="56.6" r=".5" fill="#000080"/>
<circle cx="192.1" cy="56.6" r=".5" fill="none" stroke="#000080" stroke-width=".2"/>
<path d="M177.1 56.6h2.5M189.6 56.6h2.5" fill="none" stroke="#000" stroke-width=".25"/>
<circle cx="192.1" cy="56.6" r=".5" fill="#000080"/>
<circle cx="192.1" cy="56.6" r=".5" fill="none" stroke="#000080" stroke-width=".2"/>
<path d="M179.6 56.6a1.25 1.25 0 0 1 1.2-1.3 1.25 1.25 0 0 1 1.3 1.3 1.25 1.25 0 0 1 1.2-1.3 1.25 1.25 0 0 1 1.3 1.3 1.25 1.25 0 0 1 1.2-1.3 1.25 1.25 0 0 1 1.3 1.3 1.25 1.25 0 0 1 1.2-1.3 1.25 1.25 0 0 1 1.3 1.3" fill="none" stroke="#00f" stroke-width=".25"/>
<path d="M37.1 51.6h17.5" fill="none" stroke="#000080" stroke-width=".25"/>
<circle cx="49.6" cy="51.6" r=".5" fill="#000080"/>
<circle cx="49.6" cy="51.6" r=".5" fill="none" stroke="#000080" stroke-width=".2"/>
<path d="M122.1 119.1v5h2.5" fill="none" stroke="#000080" stroke-width=".25"/>
<circle cx="124.6" cy="124.1" r=".5" fill="#000080"/>
<circle cx="124.6" cy="124.1" r=".5" fill="none" stroke="#000080" stroke-width=".2"/>
<path d="M97.1 159h-22.5v7.5M97.1 179v5M74.6 181.5v2.5" fill="none" stroke="#000080" stroke-width=".25"/>
<circle cx="97.1" cy="159" r=".5" fill="#000080"/>
<circle cx="97.1" cy="159" r=".5" fill="none" stroke="#000080" stroke-width=".2"/>
<path d="M97.1 139.1h-55v17.4M42.1 171.5v12.5" fill="none" stroke="#000080" stroke-width=".25"/>
<circle cx="97.1" cy="139.1" r=".5" fill="#000080"/>
<circle cx="97.1" cy="139.1" r=".5" fill="none" stroke="#000080" stroke-width=".2"/>
<path d="M97.1 154v15M24.6 164h5M57.1 174h5" fill="none" stroke="#000080" stroke-width=".25"/>
<circle cx="97.1" cy="159" r=".5" fill="#000080"/>
<circle cx="97.1" cy="159" r=".5" fill="none" stroke="#000080" stroke-width=".2"/>
<path d="M97.1 131.6v12.5" fill="none" stroke="#000080" stroke-width=".25"/>
<circle cx="97.1" cy="139.1" r=".5" fill="#000080"/>
<circle cx="97.1" cy="139.1" r=".5" fill="none" stroke="#000080" stroke-width=".2"/>
<path d="M62.1 51.6h22.5M109.6 46.6v5M117.1 56.6h60M194.6 56.6h-2.5v3.7M109.6 66.6h30v17.5M109.6 61.6h12.5M132.1 61.6h17.5M192.1 67.8v1.3M97.1 119.1v2.5" fill="none" stroke="#000080" stroke-width=".25"/>
<circle cx="192.1" cy="56.6" r=".5" fill="#000080"/>
<circle cx="192.1" cy="56.6" r=".5" fill="none" stroke="#000080" stroke-width=".2"/>
<path d="M74.6 109.1h2.5M87.1 109.1h2.5M149.6 114.1h10" fill="none" stroke="#000080" stroke-width=".25"/>
<circle cx="89.6" cy="109.1" r=".5" fill="#000080"/>
<circle cx="89.6" cy="109.1" r=".5" fill="none" stroke="#000080" stroke-width=".2"/>
<path d="M89.6 109.1h7.5" fill="none" stroke="#000080" stroke-width=".25"/>
<circle cx="89.6" cy="109.1" r=".5" fill="#000080"/>
<circle cx="89.6" cy="109.1" r=".5" fill="none" stroke="#000080" stroke-width=".2"/>
<path d="M122.1 114.1h17.5v5h2.5" fill="none" stroke="#000080" stroke-width=".25"/>
<circle cx="139.6" cy="114.1" r=".5" fill="#000080"/>
<circle cx="139.6" cy="114.1" r=".5" fill="none" stroke="#000080" stroke-width=".2"/>
<circle cx="132.1" cy="114.1" r=".5" fill="#000080"/>
<circle cx="132.1" cy="114.1" r=".5" fill="none" stroke="#000080" stroke-width=".2"/>
<circle cx="124.6" cy="114.1" r=".5" fill="#000080"/>
<circle cx="124.6" cy="114.1" r=".5" fill="none" stroke="#000080" stroke-width=".2"/>
<path d="M209.6 56.6h15M242.1 56.6h10" fill="none" stroke="#000080" stroke-width=".25"/>
<circle cx="242.1" cy="56.6" r=".5" fill="#000080"/>
<circle cx="242.1" cy="56.6" r=".5" fill="none" stroke="#000080" stroke-width=".2"/>
<path d="M232.1 46.6h20" fill="none" stroke="#000080" stroke-width=".25"/>
<circle cx="242.1" cy="46.6" r=".5" fill="#000080"/>
<circle cx="242.1" cy="46.6" r=".5" fill="none" stroke="#000080" stroke-width=".2"/>
<path d="M242.1 54.1v5" fill="none" stroke="#000080" stroke-width=".25"/>
<circle cx="242.1" cy="56.6" r=".5" fill="#000080"/>
<circle cx="242.1" cy="56.6" r=".5" fill="none" stroke="#000080" stroke-width=".2"/>
<path d="M139.6 94.1v15h-17.5" fill="none" stroke="#000080" stroke-width=".25"/>
<circle cx="139.6" cy="99.1" r=".5" fill="#000080"/>
<circle cx="139.6" cy="99.1" r=".5" fill="none" stroke="#000080" stroke-width=".2"/>
<path d="M139.6 99.1h12.5" fill="none" stroke="#000080" stroke-width=".25"/>
<circle cx="139.6" cy="99.1" r=".5" fill="#000080"/>
<circle cx="139.6" cy="99.1" r=".5" fill="none" stroke="#000080" stroke-width=".2"/>
<path d="M158.3 111.6h2.5M159.6 111.6v2.5" fill="none" stroke="#800000" stroke-width=".25"/>
<text font-size="3.4" fill="#800000" x="164.1" y="197.3">RF backscatter TRX</text>
<text font-size="2.7" fill="#000080" x="206.8" y="202.4">1.0</text>
<g font-size="2.3">
<text x="35.6" y="4.9">1</text>
<text x="104.2" y="4.9">2</text>
<text x="173.1" y="4.9">3</text>
<text x="241.7" y="4.9">4</text>
<text x="3.8" y="28.9">A</text>
<text x="273.8" y="28.9">A</text>
<text x="86.6" y="51.2">5</text>
<text x="91.4" y="52.3">RFC</text>
<text x="101" y="52.3">J3</text>
<text x="106.6" y="51.2">1</text>
<text x="100.9" y="57.3">J2</text>
<text x="106.6" y="56.1">3</text>
<text x="86.5" y="63.6">2</text>
<text x="91.4" y="64.9">GND</text>
<text x="100.4" y="62.4">V1</text>
<text x="106.6" y="61.1">4</text>
<text x="100.2" y="67.4">V2</text>
<text x="106.6" y="66.1">6</text>
<text x="3.9" y="82">B</text>
<text x="273.9" y="82">B</text>
<text x="99.1" y="113.6">2</text>
<text x="99.2" y="108.6">1</text>
<text x="103.9" y="109.8">OE</text>
<text x="110.8" y="109.8">OUT</text>
<text x="119.1" y="113.6">5</text>
<text x="119.1" y="108.6">6</text>
<text x="99.1" y="118.6">3</text>
<text x="103.9" y="119.8">SET</text>
<text x="103.9" y="114.8">GND</text>
<text x="111.4" y="119.8">DIV</text>
<text x="112.5" y="114.8">V+</text>
<text x="119.1" y="118.6">4</text>
<text x="3.9" y="135.1">C</text>
<text x="273.9" y="135.1">C</text>
<text x="41.6" y="159.6" transform="rotate(-90 41.6 159.6)">3</text>
<text x="31.6" y="163.5">5</text>
<text x="41.6" y="169.6" transform="rotate(-90 41.6 169.6)">4</text>
<text x="64" y="173.6">2</text>
<text x="74.1" y="169.5" transform="rotate(-90 74.1 169.5)">6</text>
<text x="74.1" y="179.4" transform="rotate(-90 74.1 179.4)">1</text>
<text x="3.8" y="188.2">D</text>
<text x="273.8" y="188.2">D</text>
<text x="158.3" y="197.3">Title</text>
<text x="158.3" y="202.3">Project</text>
<text x="198.4" y="202.3">Revision:</text>
<text x="158.3" y="208.5">Author: MohamadKatanbaf</text>
<text x="158.3" y="206.1">Date: 1/8/2021</text>
<text x="198.4" y="206.1">Sheet5</text>
<text x="206.8" y="206.1">of 6</text>
<text x="35.6" y="212.3">1</text>
<text x="104.2" y="212.3">2</text>
<text x="173.1" y="212.3">3</text>
<text x="241.7" y="212.3">4</text>
</g>
<g font-size="2.3" fill="#f00">
<text x="63.3" y="41.1">RF</text>
<text x="113.3" y="36.1">RF</text>
<text x="114.3" y="39.4">i</text>
<text x="64.3" y="44.4">i</text>
<text x="170.8" y="46.1">RF</text>
<text x="171.8" y="49.4">i</text>
</g>
<g font-size="2.3" fill="#000080">
<text x="111.8" y="43.9">C3</text>
<text x="234.3" y="46.5" transform="rotate(-90 234.3 46.5)">-005LF</text>
<text x="56.8" y="48.9">C4</text>
<text x="89.6" y="48.6">U3</text>
<text x="111.8" y="53.9">C6</text>
<text x="111.8" y="50.9">100pF</text>
<text x="184.6" y="53.6">L1</text>
<text x="202.1" y="53.6">L2</text>
<text x="234.3" y="51.2" transform="rotate(-90 234.3 51.2)">7621</text>
<text x="234.8" y="52.9">D1</text>
<text x="244.4" y="53.4">0</text>
<text x="244.4" y="50.9">C5</text>
<text x="21.8" y="59.9">SMA1</text>
<text x="49.6" y="58.6">DNP</text>
<text x="50.3" y="56.1">L3</text>
<text x="56.8" y="55.9">100pF</text>
<text x="178.3" y="59.9">0R</text>
<text x="195.8" y="59.9">30nH</text>
<text x="234.3" y="55.8" transform="rotate(-90 234.3 55.8)">SMS</text>
<text x="111.8" y="60.9">100pF</text>
<text x="124.3" y="64.4">0</text>
<text x="124.3" y="60.4">R7</text>
<text x="194.4" y="64.6">C8</text>
<text x="244.4" y="65.9">10pF</text>
<text x="244.4" y="63.3">C7</text>
<text x="89.6" y="71.1">AS213-92</text>
<text x="194.4" y="67.1">3.3nH</text>
<text x="140.3" y="88.4">R8</text>
<text x="140.3" y="90.8">0</text>
<text x="79.3" y="107.8">R10</text>
<text x="89.6" y="106.1">DNP</text>
<text x="90.3" y="103.3">R9</text>
<text x="102.1" y="106.1">U4</text>
<text x="79.3" y="111.9">0</text>
<text x="141.9" y="112.8">R11</text>
<text x="125.4" y="118.4">R13</text>
<text x="134.3" y="118.4">C9</text>
<text x="142.1" y="116.1">DNP</text>
<text x="144.4" y="117.9">R12</text>
<text x="97.9" y="125.8">R14</text>
<text x="102.1" y="123.6">LTC6990</text>
<text x="124.6" y="121.1">DNP</text>
<text x="134.3" y="120.8">0.1uF</text>
<text x="144.4" y="121.9">0</text>
<text x="97.9" y="128.4">49.9k</text>
<text x="125.4" y="130.8">0</text>
<text x="125.4" y="128.4">R15 GND</text>
<text x="97.9" y="148.3">R16</text>
<text x="97.9" y="150.9">2.55k</text>
<text x="45.6" y="163.3">Q1B</text>
<text x="45.6" y="165.8">NTJD5121NT2G</text>
<text x="78.1" y="173.3">Q1A</text>
<text x="97.9" y="173.3">R17</text>
<text x="78.1" y="175.8">NTJD5121NT2G</text>
<text x="97.9" y="175.8">10k</text>
<text x="220.9" y="196.1">UniversityofWashington</text>
<text x="167.1" y="202.3">FSK-tagSTM.PrjPCB</text>
<text x="220.9" y="198.5">SensorSystemsLab</text>
<text x="220.9" y="201.1">PaulAllenCenter,</text>
<text x="220.9" y="203.5">185 E Stevens WayNE</text>
<text x="220.9" y="206.1">Seattle, WA,98105</text>
</g>
<g font-size="2.3" fill="#800000">
<text x="122.6" y="47.4">GND</text>
<text x="254.6" y="47.4">RF-EH</text>
<text x="254.6" y="57.3">RX</text>
<text x="152.1" y="62.4">TX/RX</text>
<text x="82.2" y="71.1">GND</text>
<text x="84.8" y="96.1">VDD_2V5</text>
<text x="154.6" y="99.9">OSC_OUT</text>
<text x="65.4" y="109.8">TX-EN</text>
<text x="154.7" y="111.1">VDD_2V5</text>
<text x="86.8" y="114.8">GND</text>
<text x="154.6" y="119.8">TX-PWR</text>
<text x="122.2" y="141">GND</text>
<text x="12.1" y="164.8">TX-DATA</text>
<text x="45" y="174.8">TX-RATE</text>
<text x="39.7" y="191">GND</text>
<text x="72.2" y="191">GND</text>
<text x="94.7" y="191">GND</text>
</g>
</svg>
